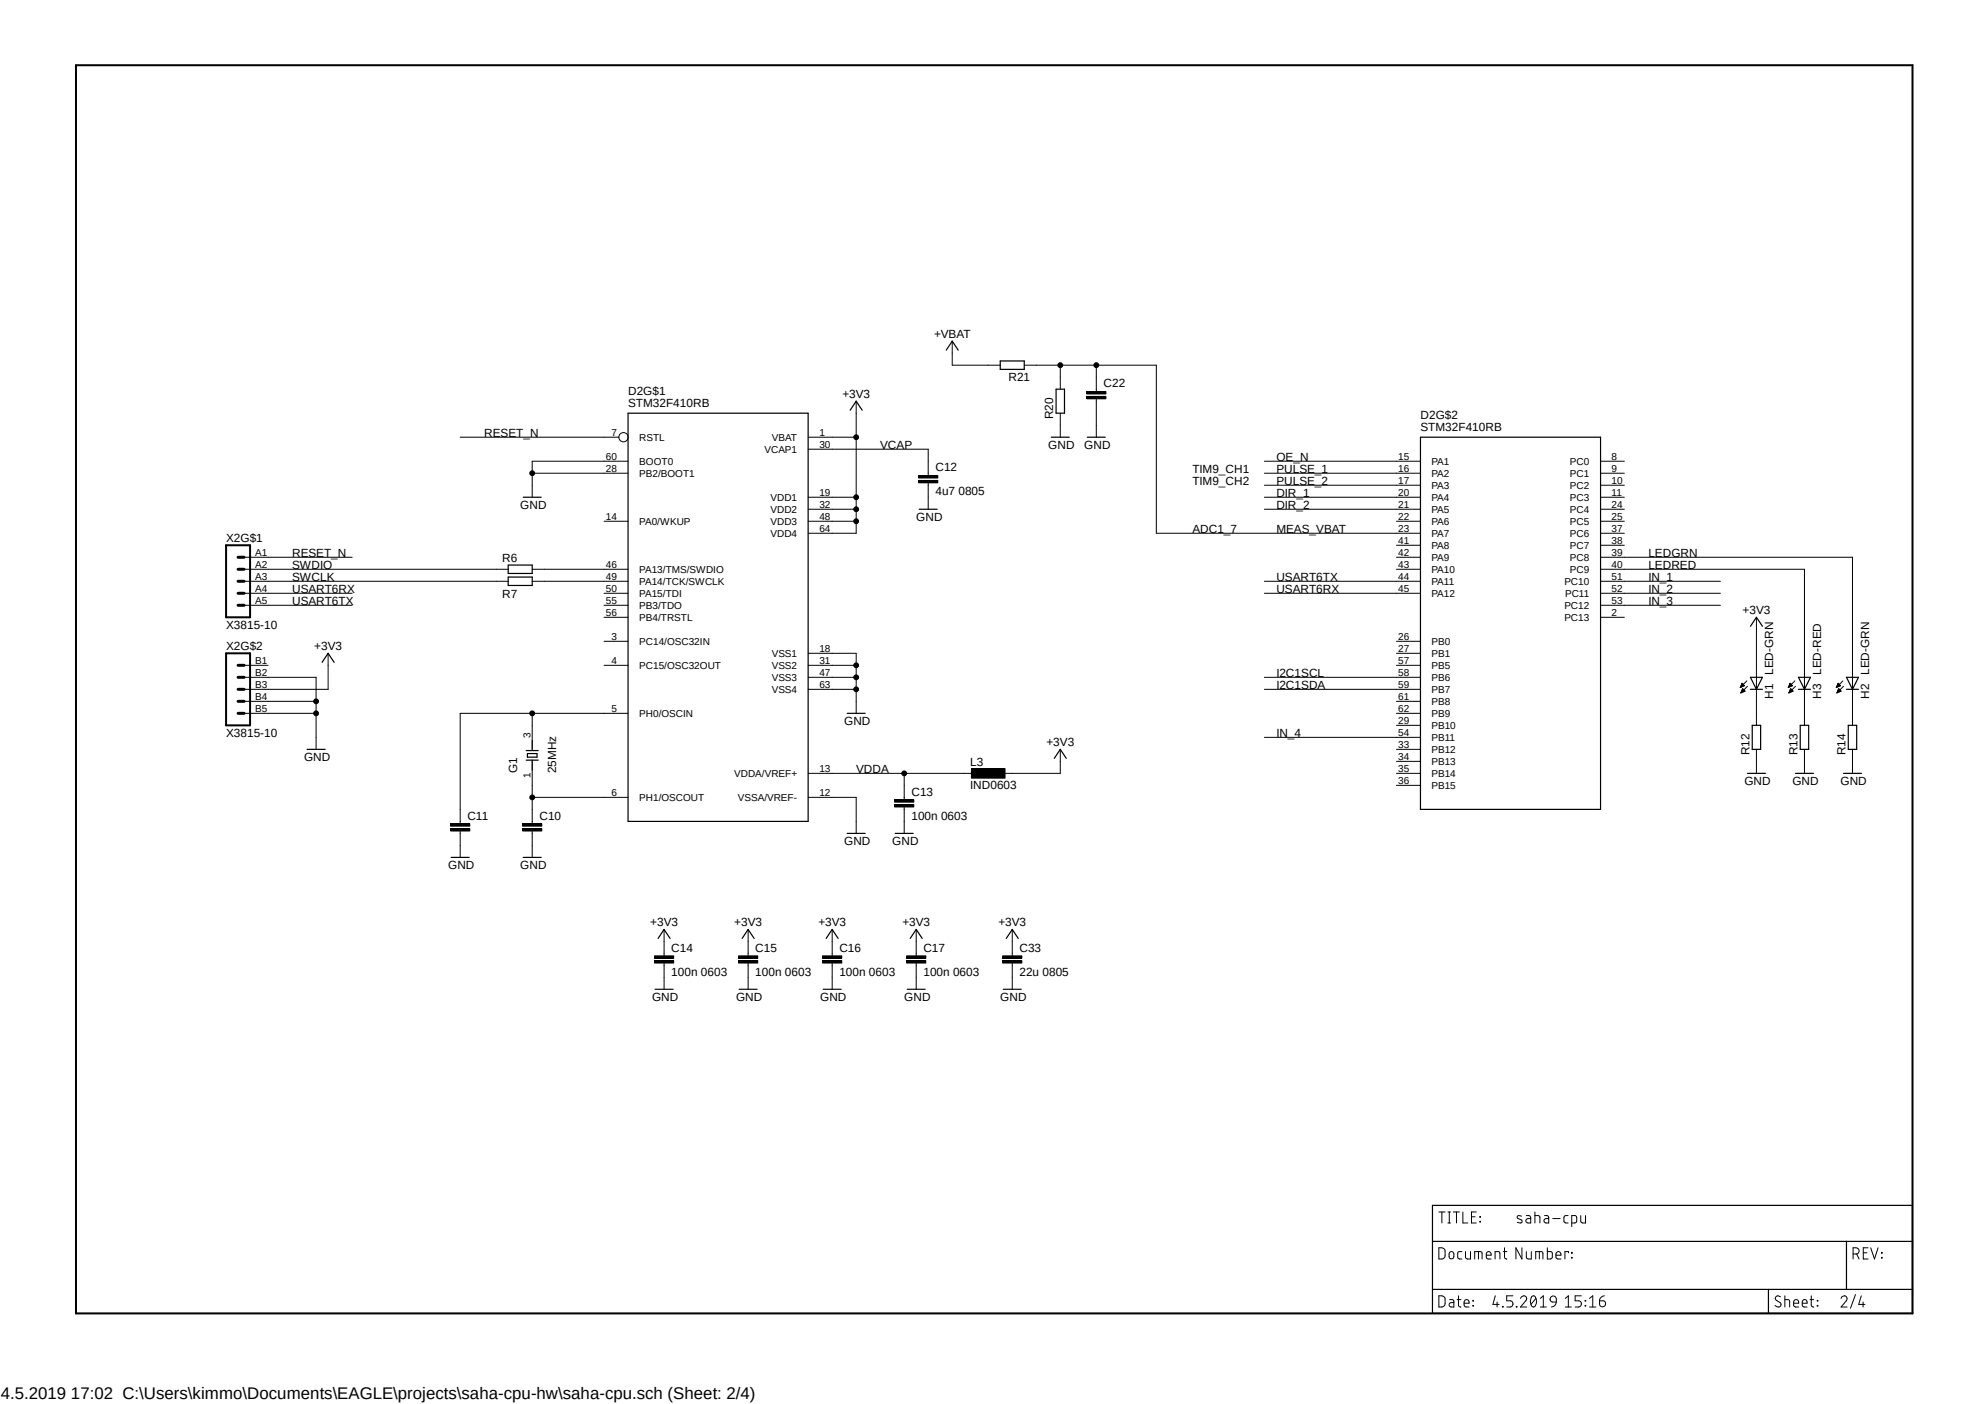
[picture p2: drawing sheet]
<svg xmlns="http://www.w3.org/2000/svg" width="420mm" height="297mm" viewBox="0 0 420 297" stroke-linecap="round" stroke-linejoin="round" font-family="sans-serif">
<path d="M15.6 13.5l389.3 264.9M404.9 13.5l-389.3 264.9" fill="none" stroke="#fff" stroke-width=".21"/>
<path d="M16.1 13.8h388.5v264.1h-388.5zM47.8 115.4h5.1v15.2h-5.1zM47.8 138.2h5.1v15.3h-5.1z" fill="none" stroke="#000" stroke-width=".42"/>
<g fill="none" stroke="#000" stroke-width=".25">
<path d="M200.2 74.1l1.3-1.9 1.2 1.9M211.6 76.4h5.1v1.7h-5.1zM132.9 87.4h38.1v86.4h-38.1zM179.9 86.8l1.2-1.9 1.3 1.9M222.4 92.5h3.8M223.4 82.3h1.8v5.1h-1.8zM230 92.5h3.8M300.5 92.5h38.1v78.7h-38.1zM107.5 119.5h5.1v1.8h-5.1zM110.7 105.2h3.8M194.5 107.7h3.8M107.5 122.1h5.1v1.8h-5.1z"/>
<path d="M370.3 132.5l1.3-1.9 1.3 1.9M65 158.5h3.8M68.1 140.1l1.3-1.9 1.3 1.9M111.3 158.8h2.6M111.6 159.4h2v.8h-2zM179.2 150.9h3.8M370.3 143.3h2.6l-1.3 2.5zM370.3 145.8h2.6M370.7 153.5h1.8v5h-1.8zM380.5 145.8h2.5M380.5 143.3h2.5l-1.2 2.5zM380.9 153.5h1.7v5h-1.7z"/>
<path d="M390.6 145.8h2.6M390.6 143.3h2.6l-1.3 2.5zM391 153.5h1.8v5h-1.8zM111.3 160.8h2.6M179.2 176.3h3.8M189.4 176.3h3.8M223 160.4l1.3-1.9 1.3 1.9M369.7 163.6h3.8M379.8 163.6h3.9M390 163.6h3.8M95.5 181.4h3.8M110.7 181.4h3.8"/>
<path d="M139.2 198.5l1.3-1.9 1.3 1.9M157 198.5l1.3-1.9 1.2 1.9M174.8 198.5l1.3-1.9 1.2 1.9M192.6 198.5l1.2-1.9 1.3 1.9M212.9 198.5l1.3-1.9 1.2 1.9M138.6 209.3h3.8M156.4 209.3h3.8M174.1 209.3h3.9M191.9 209.3h3.8M212.2 209.3h3.9M303.1 255h101.5v22.9h-101.5zM303.1 262.6h101.5"/>
<path d="M303.1 272.8h101.5M374.1 272.8v5.1M390.6 262.6v10.2"/>
</g>
<g fill="none" stroke="#000" stroke-width=".21">
<path d="M201.5 72.2v5.1h10.1M216.7 77.3h27.9v35.5h55.9M224.3 77.3v5M231.9 77.3v5.5M97.4 92.5h33.5M132.9 97.6h-20.3v7.6M171 92.5h10.1M171 95h25.4v5.6M181.1 84.9v27.9h-10.1M224.3 87.4v5.1M229.9 83.9h4.1v.5h-4.1zM229.9 82.8h4.1v.6h-4.1z"/>
<path d="M231.9 84.4v8.1M267.5 97.6h33M338.6 97.6h5.1M51.6 117.9h22.9M112.6 100.1h20.3M127.8 110.3h5.1M171 110.3h10.1M171 105.2h10.1M171 107.7h10.1M194.3 101.6h4.1v.6h-4.1zM194.3 100.6h4.1v.5h-4.1zM196.4 102.2v5.5"/>
<path d="M267.5 100.1h33M267.5 105.2h33M267.5 107.7h33M267.5 102.7h33M295.4 110.3h5.1M295.4 115.4h5.1M295.4 117.9h5.1M338.6 110.3h5.1M338.6 100.1h5.1M338.6 105.2h5.1M338.6 107.7h5.1M338.6 112.8h5.1"/>
<path d="M338.6 102.7h5.1M338.6 115.4h5.1M338.6 117.9h53.3v35.6M51.6 120.4h55.9M51.6 123h55.9M51.6 125.5h22.9M51.6 128.1h22.9M69.4 138.2v7.6h-17.8M112.6 120.4h20.3M112.6 123h20.3M127.8 125.5h5.1M127.8 128.1h5.1"/>
<path d="M127.8 130.6h5.1M127.8 135.7h5.1M171 138.2h10.1v12.7M267.5 123h33M267.5 125.5h33M295.4 120.4h5.1M295.4 135.7h5.1M295.4 138.2h5.1M338.6 120.4h43.2v33.1M338.6 123h25.4M338.6 125.5h25.4M338.6 128.1h25.4"/>
<path d="M338.6 130.6h5.1M371.6 130.6v22.9M51.6 140.8h5.1M51.6 150.9h15.3M51.6 143.3h15.3v15.2M51.6 148.4h15.3M112.6 150.9v7.9M127.8 140.8h5.1M132.9 150.9h-35.5v23.4M171 140.8h10.1M171 143.3h10.1M171 145.8h10.1"/>
<path d="M224.3 158.5v5.1h-12.7M267.5 143.3h33M267.5 145.8h33M267.5 156h33M295.4 140.8h5.1M295.4 150.9h5.1M295.4 148.4h5.1M295.4 153.5h5.1M295.4 158.5h5.1M368.2 145.4h.2M368.2 145.3h.3M368.3 145.2h.5"/>
<path d="M368.3 145.1h.7M368.3 146.5h.2M368.4 145h.6M368.4 146.4h.3M368.4 144.9h.5M368.4 146.3h.5M368.5 144.9h.3M368.5 144.7h.3M368.5 146.3h.6M368.5 144.7h.2M368.5 146.2h.6M368.5 144.6l-.3 .9"/>
<path d="M368.5 144.6l.6 .5-.9 .4M368.5 144.6h.1M368.5 146.1h.6M368.5 146h.5M368.6 145.9h.3M368.6 145.8h.2M368.7 145.7l.5 .5-.9 .4zM368.7 145.8h.1M369.6 144.1l-1.4 1.4M369.7 145.2l-1.4 1.4M371.6 158.5v5.1M378.4 145.4h.1"/>
<path d="M378.4 145.3h.3M378.4 145.2h.5M378.5 145.1h.6M378.5 146.5h.1M378.5 145h.7M378.5 146.4h.3M378.6 144.9h.5M378.6 144.9h.4M378.6 146.3h.4M378.6 144.7h.3M378.6 146.3h.6M378.7 144.7h.1"/>
<path d="M378.7 146.2h.6M378.7 146.1h.5M378.7 144.6h.1M378.7 146h.4M378.7 144.6l-.4 .9M378.7 144.6l.5 .5-.9 .4M378.7 145.9h.3M378.8 145.8h.2M378.8 145.8h.1M378.8 145.7l.5 .5-.9 .4zM379.7 144.1l-1.4 1.4M379.8 145.2l-1.4 1.4"/>
<path d="M381.8 158.5v5.1M388.5 145.4h.2M388.6 145.3h.3M388.6 145.2h.5M388.7 145.1h.6M388.7 146.5h.1M388.7 145h.6M388.7 146.4h.3M388.7 144.9h.5M388.7 146.3h.5M388.8 144.7h.3M388.8 146.3h.6"/>
<path d="M388.8 144.7h.2M388.8 146.2h.7M388.8 146.1h.6M388.9 144.6h.1M388.9 146h.4M388.9 144.6l-.4 .9M388.9 144.6l.5 .5-.9 .4M388.9 145.9h.3M388.9 145.8h.2M389 145.8h.1M389 145.7l.5 .5-.9 .4zM389.9 144.1l-1.4 1.4"/>
<path d="M390 145.2l-1.4 1.4M391.9 158.5v5.1M95.3 175.3h4.1v.5h-4.1zM95.3 174.3h4.1v.5h-4.1zM97.4 175.8v5.6M110.6 175.3h4v.5h-4zM110.6 174.3h4v.5h-4zM112.6 168.7h20.3M112.6 160.8v13.5M112.6 175.8v5.6M171 168.7h10.1v7.6M171 163.6h35.5"/>
<path d="M189.3 170.2h4v.5h-4zM189.3 169.2h4v.5h-4zM191.3 163.6v5.6M191.3 170.7v5.6M205.5 162.6h7.1v2h-7.1zM295.4 163.6h5.1M295.4 161.1h5.1M295.4 166.2h5.1M140.5 196.6v5.6M158.3 196.6v5.6M176.1 196.6v5.6M193.8 196.6v5.6"/>
<path d="M214.2 196.6v5.6M138.5 203.2h4v.6h-4zM138.5 202.2h4v.5h-4zM140.5 203.8v5.5M156.2 203.2h4.1v.6h-4.1zM156.2 202.2h4.1v.5h-4.1zM158.3 203.8v5.5M174 203.2h4.1v.6h-4.1zM174 202.2h4.1v.5h-4.1zM176.1 203.8v5.5M191.8 203.2h4.1v.6h-4.1zM191.8 202.2h4.1v.5h-4.1z"/>
<path d="M193.8 203.8v5.5M212.1 203.2h4.1v.6h-4.1zM212.1 202.2h4.1v.5h-4.1zM214.2 203.8v5.5M304.4 256.4h1.3M305 256.4v2.3M306.3 256.4h.6M306.3 258.7h.6M306.6 256.4v2.3M307.5 256.4h1.3M308.1 256.4v2.3M309.5 256.4v2.3h1"/>
<path d="M311.3 257.4h.8M312.3 256.4h-1v2.3h1M313.1 257.4l.1 .1zM313.1 258.4l.1 .1zM321.9 257.3a.55 .55 0 0 0-.9 .3l.2 .2 .6 .3a.35 .35 0 0 1 .2 .4 .35 .35 0 0 1-.3 .2l-.7-.1M322.9 257.2h.7l.2 .4v1.1h-.6a.47 .47 0 0 1-.4-.4 .47 .47 0 0 1 .4-.5h.6M324.7 257.2h.7l.3 .2 .1 1.3M324.7 256.4v2.3M326.8 257.2h.6l.2 .4v1.1h-.5a.47 .47 0 0 1-.5-.4 .47 .47 0 0 1 .5-.5h.5M328.5 257.8h1.6M331.8 257.2h-.7l-.2 .4v.9l.3 .2h.6M332.5 258.7h.7l.3-.2 .1-.9-.2-.4h-.9v2.3"/>
<path d="M334.4 257.2v1.2l.4 .3h.6v-1.5M304.4 274.2a1.13 1.13 0 0 1 1.3 .4 1.96 1.96 0 0 1-.2 1.7l-.5 .2h-.6zM304.4 264a1.13 1.13 0 0 1 1.3 .4 1.96 1.96 0 0 1-.2 1.7l-.2 .2-.9 .1zM306.7 275h.7l.2 .3v1.2h-.6a.47 .47 0 0 1-.4-.4 .47 .47 0 0 1 .4-.5h.6M306.7 264.9a.5 .5 0 0 1 .6-.1 .5 .5 0 0 1 .3 .5v.5a.51 .51 0 0 1-.5 .5 .51 .51 0 0 1-.5-.5zM308.3 275h.8M308.6 274.2v2.1l.5 .2M309.3 264.8h-.7a1.36 1.36 0 0 0-.2 1.3l.4 .3h.5M309.7 275.7h1.1a.55 .55 0 0 0-.4-.7 .55 .55 0 0 0-.7 .5l.1 .8 .4 .2h.6M310 264.8l.1 1.3 .3 .3h.7v-1.6M311.6 275.1l.1 .2zM311.6 276.2l.1 .1z"/>
<path d="M312 266.4v-1.6h1.2l.3 .2 .1 1.4M312.8 264.8v1.6M314.4 265.6h1.1a.54 .54 0 0 0-.4-.8 .54 .54 0 0 0-.7 .5l.1 .8 .3 .3h.7M316.3 266.4v-1.6h.6l.4 .2v1.4M316.3 274.2l-.5 1.8h1.3M316.7 275.5v1M317.9 276.4l.1 .1zM318 264.8h.8M318.3 264v2.1l.5 .3M320.1 274.2h-1.3v1h.7a.66 .66 0 0 1 .6 .7 .66 .66 0 0 1-.6 .6h-.7M320.8 276.4l.1 .1zM321.7 274.7a.64 .64 0 0 1 .9-.5 .64 .64 0 0 1 .2 1l-1.1 1.3h1.3"/>
<path d="M322 264v2.4l-1.3-2.4v2.4M322.9 264.8v1.3l.4 .3h.7v-1.6M324.1 274.3a.46 .46 0 0 1 .8 .2 1.46 1.46 0 0 1-.5 2l-.4-.3a1.85 1.85 0 0 1 .1-1.9zM324.9 266.4v-1.6h1.1l.4 .2v1.4M324.9 274.7l-1 1.3M325.7 264.8v1.6M325.9 276.5h1.2M325.9 274.7l.6-.5v2.3M327.4 264v2.4h.6l.4-.3v-1.1l-.4-.2h-.6M328.2 274.3a.65 .65 0 0 1 .7-.1 .65 .65 0 0 1 .4 .6v.7l-1-.1-.4-.4zM329.2 265.6h1a.55 .55 0 0 0-.3-.8 .55 .55 0 0 0-.7 .5v.8l.4 .3h.6M329.3 275.5a1.13 1.13 0 0 1-1.1 1"/>
<path d="M331.2 276.5h1.2M331.2 274.7l.6-.5v2.3M331.8 265v-.2h-.7v1.6M332.5 266l.1 .1zM332.5 265l.1 .1zM334.5 274.2h-1.3v1h.8a.66 .66 0 0 1 .6 .7 .66 .66 0 0 1-.6 .6h-.8M335.4 276.2l.1 .1zM335.4 275.1l.1 .2zM336.3 276.5h1.3M336.3 274.7l.7-.5v2.3M338.4 275.2h.8a.65 .65 0 0 1 .5 .7 .65 .65 0 0 1-.7 .6 .65 .65 0 0 1-.6-.7zM339.4 274.2a1.09 1.09 0 0 0-1 1"/>
<path d="M376.7 274.4a.59 .59 0 0 0-.8-.2 .59 .59 0 0 0-.2 .8 1.79 1.79 0 0 1 1.1 1 .66 .66 0 0 1-.6 .6 .66 .66 0 0 1-.7-.4M377.6 275h.6l.4 .1v1.4M377.6 274.2v2.3M379.5 275.7h1a.55 .55 0 0 0-.4-.7 .55 .55 0 0 0-.6 .5v.8l.3 .2h.7M381.3 275.7h1a.54 .54 0 0 0-.3-.7 .54 .54 0 0 0-.7 .5v.8l.4 .2h.6M382.9 275h.8M383.2 274.2v2.1l.5 .2M384.5 276.2l.1 .1zM384.5 275.1l.1 .2zM389.5 274.7a.64 .64 0 0 1 .9-.5 .64 .64 0 0 1 .2 1l-1.1 1.3h1.3M392 265.3h.7a.66 .66 0 0 0 .6-.7 .66 .66 0 0 0-.6-.6h-.7v2.4M392.5 273.9l-1 2.9"/>
<path d="M392.8 265.3l.5 1.1M393.8 274.2l-.6 1.8h1.3M394.2 275.5v1M394.2 265h.8M395.2 264h-1v2.4h1M395.8 264l.8 2.4 .7-2.4M398 265l.2 .1zM398 266l.2 .1z"/>
<circle cx="224.3" cy="77.3" r=".51"/>
<circle cx="231.9" cy="77.3" r=".51"/>
<circle cx="131.9" cy="92.5" r=".98"/>
<circle cx="181.1" cy="92.5" r=".51"/>
<circle cx="112.6" cy="100.1" r=".51"/>
<circle cx="181.1" cy="105.2" r=".51"/>
<circle cx="181.1" cy="107.7" r=".51"/>
<circle cx="181.1" cy="110.3" r=".51"/>
<circle cx="66.9" cy="150.9" r=".51"/>
<circle cx="66.9" cy="148.4" r=".51"/>
<circle cx="112.6" cy="150.9" r=".51"/>
<circle cx="181.1" cy="143.3" r=".51"/>
<circle cx="181.1" cy="140.8" r=".51"/>
<circle cx="181.1" cy="145.8" r=".51"/>
<circle cx="112.6" cy="168.7" r=".51"/>
<circle cx="191.3" cy="163.6" r=".51"/>
</g>
<g fill="#000">
<path d="M229.9 83.9h4.1v.5h-4.1z" fill-rule="evenodd"/>
<path d="M229.9 82.8h4.1v.6h-4.1z" fill-rule="evenodd"/>
<path d="M194.3 101.6h4.1v.6h-4.1z" fill-rule="evenodd"/>
<path d="M194.3 100.6h4.1v.5h-4.1z" fill-rule="evenodd"/>
<path d="M95.3 175.3h4.1v.5h-4.1z" fill-rule="evenodd"/>
<path d="M95.3 174.3h4.1v.5h-4.1z" fill-rule="evenodd"/>
<path d="M110.6 175.3h4v.5h-4z" fill-rule="evenodd"/>
<path d="M110.6 174.3h4v.5h-4z" fill-rule="evenodd"/>
<path d="M189.3 170.2h4v.5h-4z" fill-rule="evenodd"/>
<path d="M189.3 169.2h4v.5h-4z" fill-rule="evenodd"/>
<path d="M205.5 162.6h7.1v2h-7.1z" fill-rule="evenodd"/>
<path d="M138.5 203.2h4v.6h-4z" fill-rule="evenodd"/>
<path d="M138.5 202.2h4v.5h-4z" fill-rule="evenodd"/>
<path d="M156.2 203.2h4.1v.6h-4.1z" fill-rule="evenodd"/>
<path d="M156.2 202.2h4.1v.5h-4.1z" fill-rule="evenodd"/>
<path d="M174 203.2h4.1v.6h-4.1z" fill-rule="evenodd"/>
<path d="M174 202.2h4.1v.5h-4.1z" fill-rule="evenodd"/>
<path d="M191.8 203.2h4.1v.6h-4.1z" fill-rule="evenodd"/>
<path d="M191.8 202.2h4.1v.5h-4.1z" fill-rule="evenodd"/>
<path d="M212.1 203.2h4.1v.6h-4.1z" fill-rule="evenodd"/>
<path d="M212.1 202.2h4.1v.5h-4.1z" fill-rule="evenodd"/>
<circle cx="224.3" cy="77.3" r=".51"/>
<circle cx="231.9" cy="77.3" r=".51"/>
<circle cx="181.1" cy="92.5" r=".51"/>
<circle cx="112.6" cy="100.1" r=".51"/>
<circle cx="181.1" cy="105.2" r=".51"/>
<circle cx="181.1" cy="107.7" r=".51"/>
<circle cx="181.1" cy="110.3" r=".51"/>
<circle cx="66.9" cy="150.9" r=".51"/>
<circle cx="66.9" cy="148.4" r=".51"/>
<circle cx="112.6" cy="150.9" r=".51"/>
<circle cx="181.1" cy="143.3" r=".51"/>
<circle cx="181.1" cy="140.8" r=".51"/>
<circle cx="181.1" cy="145.8" r=".51"/>
<circle cx="112.6" cy="168.7" r=".51"/>
<circle cx="191.3" cy="163.6" r=".51"/>
</g>
<path d="M50.4 117.9h1.2M50.4 128.1h1.2M50.4 123h1.2M50.4 125.5h1.2M50.4 120.4h1.2M50.4 150.9h1.2M50.4 145.8h1.2M50.4 148.4h1.2M50.4 140.8h1.2M50.4 143.3h1.2" fill="none" stroke="#000" stroke-width=".63"/>
<text font-size="3.6" x=".2" y="296">4.5.2019 17:02 C:\Users\kimmo\Documents\EAGLE\projects\saha-cpu-hw\saha-cpu.sch (Sheet: 2/4)</text>
<g font-size="2.5">
<text x="197.6" y="71.4">+VBAT</text>
<text x="132.9" y="83.6">D2G$1</text>
<text x="213.3" y="80.6">R21</text>
<text x="233.5" y="82">C22</text>
<text x="132.9" y="86.1">STM32F410RB</text>
<text x="178.2" y="84.1">+3V3</text>
<text x="222.8" y="88.7" transform="rotate(-90 222.8 88.7)">R20</text>
<text x="300.5" y="88.7">D2G$2</text>
<text x="102.4" y="92.5">RESET_N</text>
<text x="186.2" y="95">VCAP</text>
<text x="221.8" y="95">GND</text>
<text x="229.4" y="95">GND</text>
<text x="300.5" y="91.2">STM32F410RB</text>
<text x="197.9" y="99.7">C12</text>
<text x="252.3" y="100.1">TIM9_CH1</text>
<text x="270" y="100.1">PULSE_1</text>
<text x="270" y="97.6">OE_N</text>
<text x="110.1" y="107.7">GND</text>
<text x="197.9" y="104.8">4u7 0805</text>
<text x="252.3" y="102.7">TIM9_CH2</text>
<text x="270" y="105.2">DIR_1</text>
<text x="270" y="107.7">DIR_2</text>
<text x="270" y="102.7">PULSE_2</text>
<text x="193.8" y="110.3">GND</text>
<text x="252.3" y="112.8">ADC1_7</text>
<text x="270" y="112.8">MEAS_VBAT</text>
<text x="47.8" y="114.6">X2G$1</text>
<text x="61.8" y="117.9">RESET_N</text>
<text x="106.2" y="119">R6</text>
<text x="348.7" y="117.9">LEDGRN</text>
<text x="61.8" y="120.4">SWDIO</text>
<text x="61.8" y="123">SWCLK</text>
<text x="61.8" y="125.5">USART6RX</text>
<text x="270" y="125.5">USART6RX</text>
<text x="270" y="123">USART6TX</text>
<text x="348.7" y="120.4">LEDRED</text>
<text x="348.7" y="123">IN_1</text>
<text x="348.7" y="125.5">IN_2</text>
<text x="61.8" y="128.1">USART6TX</text>
<text x="106.2" y="126.6">R7</text>
<text x="348.7" y="128.1">IN_3</text>
<text x="368.7" y="129.8">+3V3</text>
<text x="47.8" y="133.1">X3815-10</text>
<text x="47.8" y="137.5">X2G$2</text>
<text x="66.5" y="137.5">+3V3</text>
<text x="270" y="143.3">I2C1SCL</text>
<text x="375.1" y="142.8" transform="rotate(-90 375.1 142.8)">LED-GRN</text>
<text x="385.3" y="142.8" transform="rotate(-90 385.3 142.8)">LED-RED</text>
<text x="395.5" y="142.8" transform="rotate(-90 395.5 142.8)">LED-GRN</text>
<text x="270" y="145.8">I2C1SDA</text>
<text x="375.1" y="147.9" transform="rotate(-90 375.1 147.9)">H1</text>
<text x="385.3" y="147.9" transform="rotate(-90 385.3 147.9)">H3</text>
<text x="395.5" y="147.9" transform="rotate(-90 395.5 147.9)">H2</text>
<text x="47.8" y="156">X3815-10</text>
<text x="178.6" y="153.5">GND</text>
<text x="270" y="156">IN_4</text>
<text x="64.3" y="161.1">GND</text>
<text x="221.4" y="157.8">+3V3</text>
<text x="370.1" y="159.8" transform="rotate(-90 370.1 159.8)">R12</text>
<text x="380.3" y="159.8" transform="rotate(-90 380.3 159.8)">R13</text>
<text x="390.4" y="159.8" transform="rotate(-90 390.4 159.8)">R14</text>
<text x="109.4" y="163.6" transform="rotate(-90 109.4 163.6)">G1</text>
<text x="117.7" y="163.6" transform="rotate(-90 117.7 163.6)">25MHz</text>
<text x="181.1" y="163.6">VDDA</text>
<text x="205.3" y="166.9">IND0603</text>
<text x="205.3" y="162.1">L3</text>
<text x="369.1" y="166.2">GND</text>
<text x="379.2" y="166.2">GND</text>
<text x="389.4" y="166.2">GND</text>
<text x="98.9" y="173.4">C11</text>
<text x="114.1" y="173.4">C10</text>
<text x="192.8" y="173.4">100n 0603</text>
<text x="192.8" y="168.3">C13</text>
<text x="178.6" y="178.9">GND</text>
<text x="188.8" y="178.9">GND</text>
<text x="94.8" y="183.9">GND</text>
<text x="110.1" y="183.9">GND</text>
<text x="137.6" y="195.9">+3V3</text>
<text x="155.4" y="195.9">+3V3</text>
<text x="173.1" y="195.9">+3V3</text>
<text x="190.9" y="195.9">+3V3</text>
<text x="211.2" y="195.9">+3V3</text>
<text x="142" y="201.3">C14</text>
<text x="159.8" y="201.3">C15</text>
<text x="177.6" y="201.3">C16</text>
<text x="195.4" y="201.3">C17</text>
<text x="215.7" y="201.3">C33</text>
<text x="142" y="206.4">100n 0603</text>
<text x="159.8" y="206.4">100n 0603</text>
<text x="177.6" y="206.4">100n 0603</text>
<text x="195.4" y="206.4">100n 0603</text>
<text x="215.7" y="206.4">22u 0805</text>
<text x="138" y="211.8">GND</text>
<text x="155.7" y="211.8">GND</text>
<text x="173.5" y="211.8">GND</text>
<text x="191.3" y="211.8">GND</text>
<text x="211.6" y="211.8">GND</text>
</g>
<g font-size="2.1">
<text x="129.4" y="92.2">7</text>
<text x="135.2" y="93.3">RSTL</text>
<text x="161.7" y="95.8">VCAP1</text>
<text x="163.3" y="93.3">VBAT</text>
<text x="173.3" y="92.2">1</text>
<text x="173.3" y="94.7">30</text>
<text x="128.2" y="97.2">60</text>
<text x="128.2" y="99.8">28</text>
<text x="135.2" y="98.3">BOOT0</text>
<text x="135.2" y="100.9">PB2/BOOT1</text>
<text x="295.8" y="97.2">15</text>
<text x="295.8" y="99.8">16</text>
<text x="302.8" y="98.3">PA1</text>
<text x="302.8" y="100.9">PA2</text>
<text x="332.1" y="98.3">PC0</text>
<text x="332.1" y="100.9">PC1</text>
<text x="340.9" y="97.2">8</text>
<text x="340.9" y="99.8">9</text>
<text x="163" y="106">VDD1</text>
<text x="173.3" y="104.9">19</text>
<text x="173.3" y="107.4">32</text>
<text x="295.8" y="102.3">17</text>
<text x="295.8" y="104.9">20</text>
<text x="295.8" y="107.4">21</text>
<text x="302.8" y="103.4">PA3</text>
<text x="302.8" y="106">PA4</text>
<text x="332.1" y="103.4">PC2</text>
<text x="332.1" y="106">PC3</text>
<text x="340.9" y="102.3">10</text>
<text x="340.9" y="104.9">11</text>
<text x="340.9" y="107.4">24</text>
<text x="128.2" y="109.9">14</text>
<text x="135.2" y="111">PA0/WKUP</text>
<text x="163" y="108.5">VDD2</text>
<text x="163" y="111">VDD3</text>
<text x="163" y="113.6">VDD4</text>
<text x="173.3" y="109.9">48</text>
<text x="173.3" y="112.5">64</text>
<text x="295.8" y="109.9">22</text>
<text x="295.8" y="112.5">23</text>
<text x="302.8" y="108.5">PA5</text>
<text x="302.8" y="111">PA6</text>
<text x="302.8" y="113.6">PA7</text>
<text x="332.1" y="108.5">PC4</text>
<text x="332.1" y="111">PC5</text>
<text x="332.1" y="113.6">PC6</text>
<text x="340.9" y="109.9">25</text>
<text x="340.9" y="112.5">37</text>
<text x="54" y="117.6">A1</text>
<text x="295.8" y="115">41</text>
<text x="295.8" y="117.6">42</text>
<text x="302.8" y="116.1">PA8</text>
<text x="302.8" y="118.7">PA9</text>
<text x="332.1" y="116.1">PC7</text>
<text x="332.1" y="118.7">PC8</text>
<text x="340.9" y="115">38</text>
<text x="340.9" y="117.6">39</text>
<text x="54" y="120.1">A2</text>
<text x="54" y="122.6">A3</text>
<text x="54" y="125.2">A4</text>
<text x="128.2" y="120.1">46</text>
<text x="128.2" y="122.6">49</text>
<text x="128.2" y="125.2">50</text>
<text x="135.2" y="121.2">PA13/TMS/SWDIO</text>
<text x="135.2" y="123.7">PA14/TCK/SWCLK</text>
<text x="295.8" y="120.1">43</text>
<text x="295.8" y="122.6">44</text>
<text x="295.8" y="125.2">45</text>
<text x="302.8" y="121.2">PA10</text>
<text x="302.8" y="123.7">PA11</text>
<text x="331" y="123.7">PC10</text>
<text x="332.1" y="121.2">PC9</text>
<text x="340.9" y="120.1">40</text>
<text x="340.9" y="122.6">51</text>
<text x="340.9" y="125.2">52</text>
<text x="54" y="127.7">A5</text>
<text x="128.2" y="127.7">55</text>
<text x="128.2" y="130.3">56</text>
<text x="135.2" y="126.3">PA15/TDI</text>
<text x="135.2" y="128.8">PB3/TDO</text>
<text x="135.2" y="131.4">PB4/TRSTL</text>
<text x="302.8" y="126.3">PA12</text>
<text x="331" y="128.8">PC12</text>
<text x="331" y="131.4">PC13</text>
<text x="331.1" y="126.3">PC11</text>
<text x="340.9" y="127.7">53</text>
<text x="340.9" y="130.3">2</text>
<text x="129.4" y="135.3">3</text>
<text x="135.2" y="136.4">PC14/OSC32IN</text>
<text x="173.3" y="137.9">18</text>
<text x="295.8" y="135.3">26</text>
<text x="295.8" y="137.9">27</text>
<text x="302.8" y="136.4">PB0</text>
<text x="54" y="140.4">B1</text>
<text x="54" y="143">B2</text>
<text x="129.4" y="140.4">4</text>
<text x="135.2" y="141.5">PC15/OSC32OUT</text>
<text x="163.3" y="139">VSS1</text>
<text x="163.3" y="141.5">VSS2</text>
<text x="173.3" y="140.4">31</text>
<text x="173.3" y="143">47</text>
<text x="295.8" y="140.4">57</text>
<text x="295.8" y="143">58</text>
<text x="302.8" y="139">PB1</text>
<text x="302.8" y="141.5">PB5</text>
<text x="54" y="145.5">B3</text>
<text x="54" y="148">B4</text>
<text x="163.3" y="144.1">VSS3</text>
<text x="163.3" y="146.6">VSS4</text>
<text x="173.3" y="145.5">63</text>
<text x="295.8" y="145.5">59</text>
<text x="295.8" y="148">61</text>
<text x="302.8" y="144.1">PB6</text>
<text x="302.8" y="146.6">PB7</text>
<text x="302.8" y="149.1">PB8</text>
<text x="54" y="150.5">B5</text>
<text x="129.4" y="150.5">5</text>
<text x="135.2" y="151.7">PH0/OSCIN</text>
<text x="295.8" y="150.5">62</text>
<text x="295.8" y="153.1">29</text>
<text x="295.8" y="155.6">54</text>
<text x="302.8" y="151.7">PB9</text>
<text x="302.8" y="154.2">PB10</text>
<text x="112.2" y="156.2" transform="rotate(-90 112.2 156.2)">3</text>
<text x="295.8" y="158.2">33</text>
<text x="295.8" y="160.7">34</text>
<text x="302.8" y="156.8">PB11</text>
<text x="302.8" y="159.3">PB12</text>
<text x="302.8" y="161.8">PB13</text>
<text x="112.2" y="164.6" transform="rotate(-90 112.2 164.6)">1</text>
<text x="155.4" y="164.4">VDDA/VREF+</text>
<text x="173.3" y="163.2">13</text>
<text x="295.8" y="163.2">35</text>
<text x="295.8" y="165.8">36</text>
<text x="302.8" y="164.4">PB14</text>
<text x="302.8" y="166.9">PB15</text>
<text x="129.4" y="168.3">6</text>
<text x="135.2" y="169.5">PH1/OSCOUT</text>
<text x="156.1" y="169.5">VSSA/VREF-</text>
<text x="173.3" y="168.3">12</text>
</g>
</svg>
